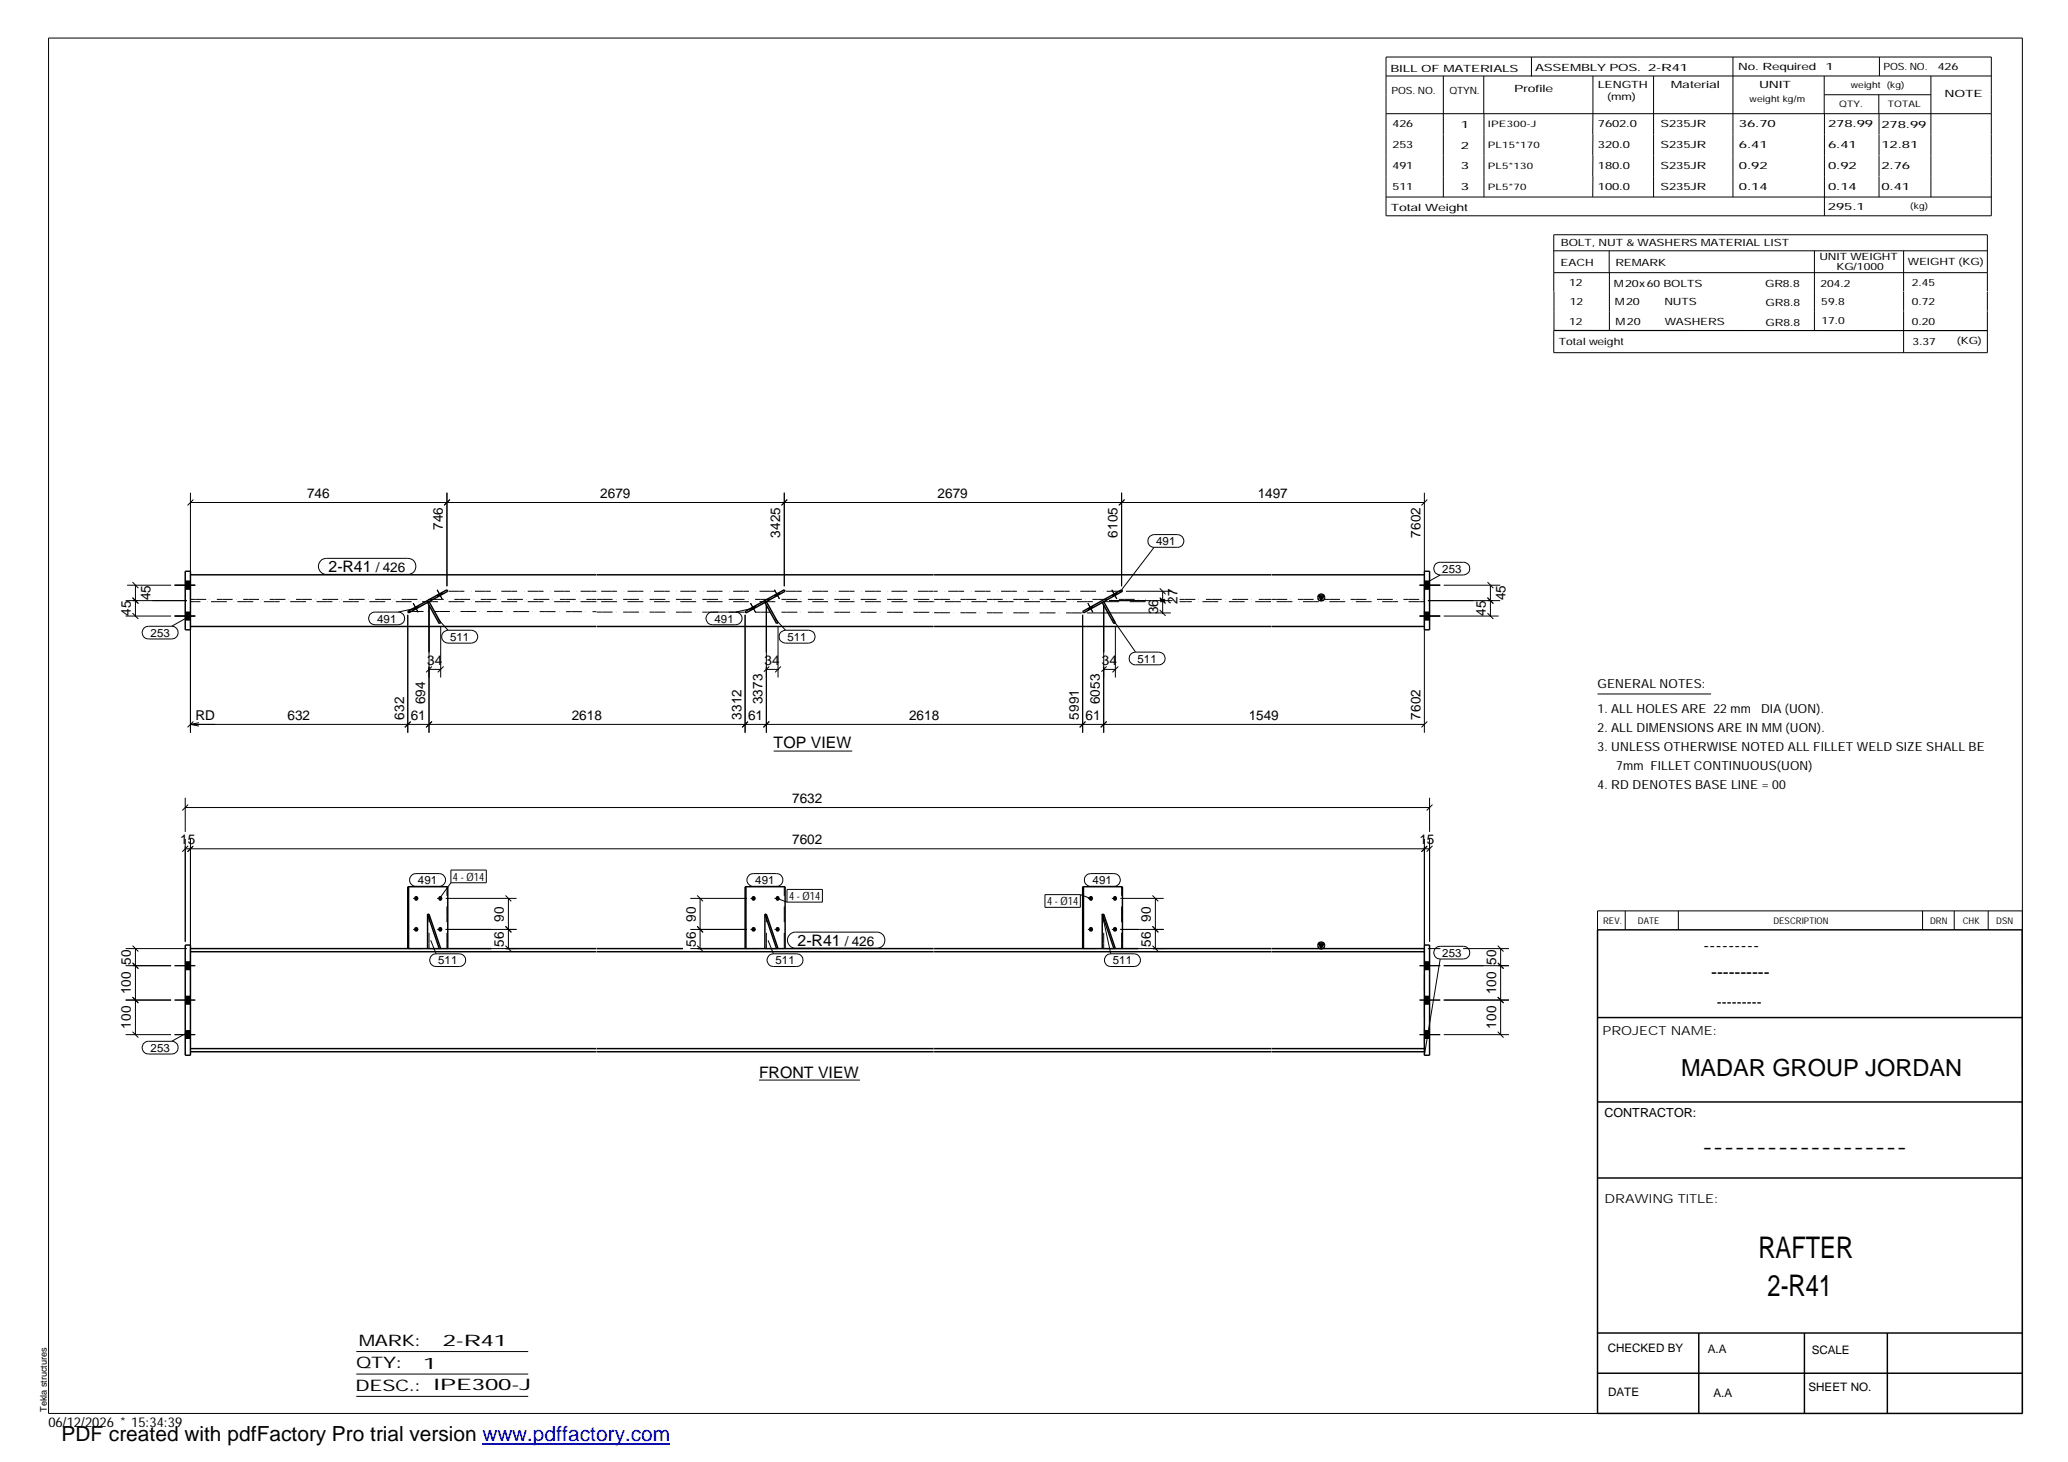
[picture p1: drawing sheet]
<svg xmlns="http://www.w3.org/2000/svg" width="420mm" height="297mm" viewBox="0 0 420 297" stroke-linecap="round" stroke-linejoin="round" font-family="sans-serif">
<g fill="none" stroke="#000" stroke-width=".2">
<path d="M9.9 7.7h401v279.5h-401zM281.6 11.6h123v32.2h-123zM281.6 15.4h123M293.2 15.4v24.6M301.5 15.4v7.7M311.1 11.6v3.9M323.6 15.4v16.2M336 15.4v24.6M352.1 11.6v28.4M370.6 15.4v7.7M370.7 19.2h21.6M381.7 19.2v3.9"/>
<path d="M381.8 11.6v3.8M392.3 15.4v24.6M281.6 23.1h123M301.5 23.1v16.9M323.6 31.6v4.2M323.6 35.8v4.2M370.7 23.1v20.7M381.8 23.1v16.9M281.6 40h123M315.7 55.4h88.1M315.7 51h88.1M315.7 59.3v7.8"/>
<path d="M326.9 51v4.4M327 55.4v11.8M368.6 51v16.2M386.8 51v8.2M386.8 59.3v3.8M403.8 59.2v-11.5h-88.1v11.6M403.8 59.3v3.8M386.8 63.2v8.5M403.8 63.2v8.5h-88.1v-4.5h88.1M25.8 118.9h9M26.9 118.3l1.2 1.2M27.5 118.9v6.3"/>
<path d="M35.5 118.9h4.2M37.6 118.1h1.1M37.6 119.7h1.1M38.7 100.1v16M38.7 102.1h250.7M39.3 101.5l-1.2 1.2M65.2 113.9l.5-.3 .6-.2h16.5a1.63 1.63 0 0 1 1.7 1.7 1.63 1.63 0 0 1-1.7 1.6h-16.5a1.62 1.62 0 0 1-1.5-1 1.62 1.62 0 0 1 .4-1.8zM88.8 119.8l1 1.9M90.8 100.1v19M91.4 101.5l-1.2 1.2M157.4 119.8l1 1.9M158.9 102.6l1-1.1-1.2 1.2"/>
<path d="M159.3 100.1v19M225.9 119.8l1 1.9M227.4 102.6l1.1-1.1-1.2 1.2M227.9 100.1v19M233.6 109l.9-.4h4.7a1.29 1.29 0 0 1 1.3 1.3 1.29 1.29 0 0 1-1.3 1.3h-4.7a1.27 1.27 0 0 1-1.2-.8 1.27 1.27 0 0 1 .3-1.4zM234.5 111.2l-6.6 8.6M235.6 119.5l1.2 1.2M288.4 118.9h4.2M289.4 118.1h1M289.4 119.7h1M289.4 100.1v16M290 101.5l-1.2 1.2"/>
<path d="M291.7 114.6l.7-.4h4.9a1.29 1.29 0 0 1 1.3 1.3 1.29 1.29 0 0 1-1.3 1.3h-4.7a1.33 1.33 0 0 1-1.2-.8 1.33 1.33 0 0 1 .3-1.4zM292.6 116.8l-3 1.7M293.3 118.9h11.5M302.2 118.3l1.2 1.2M302.8 118.9v6.3M25.5 125.2h9.3M25.5 122h12.5M26.9 124.6l1.2 1.2M26.9 121.4l1.2 1.2M29.3 127.6l.4-.3 .5-.1h4.7a1.29 1.29 0 0 1 1.3 1.3 1.29 1.29 0 0 1-1.3 1.3h-4.7a1.31 1.31 0 0 1-1.2-.8 1.31 1.31 0 0 1 .3-1.4zM35.5 125.2h4.2M37.6 124.4h1.1"/>
<path d="M37.6 125.9h1.1M37.9 125.5l-3 1.7M38.7 128v20.9M75.1 124.9l.8-.5h5a1.29 1.29 0 0 1 1.3 1.3 1.29 1.29 0 0 1-1.3 1.2h-4.7a1.31 1.31 0 0 1-1.1-2zM82.8 124.9v24M83.9 122.5l1.1 1.9M83.9 123.6l.2 .3M84.5 123.6l-3.6 .8M84.8 123.1l.2 .3M87.2 122.9v26M87.2 136h2.3M87.8 135.4l-1.2 1.2"/>
<path d="M88.9 120.9l.1 .3M88.9 125.7l2.1 2.3M89.5 127.2v10.5M89.7 120.4l.2 .3M90.1 128.4l.9-.4h4.8a1.31 1.31 0 0 1 1.3 1.4 1.31 1.31 0 0 1-1.3 1.3h-4.8a1.31 1.31 0 0 1-1.2-.9 1.31 1.31 0 0 1 .3-1.4zM90.1 135.4l-1.2 1.2M143.8 124.7l.7-.3h5a1.29 1.29 0 0 1 1.3 1.3 1.29 1.29 0 0 1-1.3 1.2h-4.8a1.31 1.31 0 0 1-1.1-.8 1.31 1.31 0 0 1 .2-1.4zM151.4 124.9v24M152.5 122.5l1 1.9M152.5 123.6l.2 .3M153.1 123.6l-3.6 .8M153.4 123.1l.1 .3"/>
<path d="M155.7 122.9v26M155.7 136h2.4M156.3 135.4l-1.1 1.1M157.4 120.9l.2 .3M157.5 125.7l2.1 2.3M158.1 127.2v10.5M158.2 120.4l.2 .3M158.7 128.4l.9-.4h4.7a1.31 1.31 0 0 1 1.3 1.4 1.31 1.31 0 0 1-1.3 1.3h-4.7a1.31 1.31 0 0 1-1.2-.8 1.31 1.31 0 0 1 .3-1.5zM158.7 135.4l-1.2 1.2M220 124.9v24M220.8 124.5h17.1M221 122.5l1 1.9"/>
<path d="M221.1 123.6l.1 .3M221.9 123.1l.2 .3M224.2 122.9v26M224.2 136h2.4M224.8 135.4l-1 1.1M225.3 122h12.9M225.9 120.9l.2 .3M226 125.7l4.7 6.8M226.6 127.2v10.5M226.8 120.4l.1 .3M227.2 135.4l-1.2 1.2M228.8 120.1h9.4"/>
<path d="M229.8 132.9l.9-.4h4.7a1.29 1.29 0 0 1 1.3 1.3 1.29 1.29 0 0 1-1.3 1.3h-4.7a1.27 1.27 0 0 1-1.2-.8 1.27 1.27 0 0 1 .3-1.4zM235.6 123.9l1.2 1.2M235.6 121.4l1.2 1.2M236.2 120.1v4.4M288.4 125.2h4.2M289.4 124.4h1M289.4 125.9h1M289.4 128v20.9M290.1 122h14.7M293.3 125.2h11.2M302.2 124.6l1.2 1.2M302.2 121.4l1.2 1.2"/>
<path d="M38.7 147.2h250.7M38.7 147.2l1.7 .3M39.3 146.6l-1.2 1.2M40.4 146.8l-1.7 .4M83.4 146.6l-1.1 1.2 1.1-1.1M87.8 146.6l-1.2 1.2M152 146.6l-1.2 1.2 1.1-1.1M156.3 146.6l-1.2 1.2M157.2 152.6h15.9M220.6 146.6l-1.2 1.2M224.8 146.6l-1.2 1.2M290 146.6l-1.2 1.2"/>
<path d="M324.6 141h23M37.6 164.1h252.8M37.6 162.1v6.9M37.6 170.5v20.8M37.6 172.5h252.8M38.2 163.5l-1.2 1.2M38.2 171.9l-1.2 1.1M38.7 170.5v21.5M39.3 171.9l-1.2 1.1M83.8 177.7l.7-.2h4.7a1.29 1.29 0 0 1 1.3 1.3 1.29 1.29 0 0 1-1.3 1.3h-4.7a1.3 1.3 0 0 1-1.2-1 1.3 1.3 0 0 1 .5-1.4zM91.6 176.8h7.2v2.6h-7.2zM91.6 179.4l-2.3 3.1"/>
<path d="M152.1 177.9l.5-.3 .4-.1h4.8a1.29 1.29 0 0 1 1.3 1.3 1.29 1.29 0 0 1-1.3 1.3h-4.8a1.28 1.28 0 0 1-1.2-.8 1.28 1.28 0 0 1 .3-1.4zM220.7 177.9l.4-.3 .5-.1h4.7a1.29 1.29 0 0 1 1.3 1.3 1.29 1.29 0 0 1-1.3 1.3h-4.7a1.28 1.28 0 0 1-1.2-.8 1.28 1.28 0 0 1 .3-1.4zM289.4 170.5v21.5M290 171.9l-1.2 1.1 1.1-1.1M290.4 162.1v6.9M290.4 170.5v20.8M291 163.5l-1.1 1.2M291 171.9l-1.1 1.1M25.5 196.2h9.3M25.5 192.7h12.5M26.9 195.6l1.2 1.2-1.1-1.1M26.9 192.1l1.2 1.2"/>
<path d="M27.5 192.7v17.5M35.5 196.2h4.2M37.6 197h1.1M37.6 195.4h1.1M83.9 188.8h1.1M83.9 182.5h1.1M87.5 191l1.1 2.8M87.7 194.2l.4-.3 .5-.1h4.7a1.29 1.29 0 0 1 1.3 1.3 1.29 1.29 0 0 1-1.3 1.3h-4.7a1.31 1.31 0 0 1-1.2-.8 1.31 1.31 0 0 1 .3-1.4zM88.8 188.8h1M88.8 182.5h1M90.6 188.8h14.3M90.6 182.5h14.3"/>
<path d="M90.6 192.7h14.3M102.7 192.1l1.2 1.2M102.7 188.2l1.2 1.2M102.7 181.9l1.2 1.2M103.3 182.5v10.2M140.3 188.8h11.5M140.3 182.5h11.5M140.3 192.7h11.5M141.6 192.1l1.2 1.2M141.6 188.2l1.2 1.2M141.6 181.9l1.2 1.2M142.2 182.5v10.2"/>
<path d="M152.5 188.8h1M152.5 182.5h1M156 191l1.1 2.8M156.2 194.2l.4-.3 .5-.1h4.8a1.29 1.29 0 0 1 1.3 1.3 1.29 1.29 0 0 1-1.3 1.3h-4.8a1.31 1.31 0 0 1-1.1-.8 1.31 1.31 0 0 1 .2-1.4zM157.4 188.8h1M157.4 182.5h1M157.9 182.5l2 .8M159.9 180.7h7.2v2.6h-7.2zM160.5 189.9l.8-.5h16.8a1.63 1.63 0 0 1 1.7 1.6 1.63 1.63 0 0 1-1.7 1.6h-16.5a1.62 1.62 0 0 1-1.5-1 1.62 1.62 0 0 1 .4-1.7zM212.3 181.8h7.2v2.5h-7.2zM219.5 181.8l2 .7M221 188.8h1"/>
<path d="M221 182.5h1M223.9 185.7l1.8 8.1M224.7 194.2l.5-.3 .5-.1h4.7a1.29 1.29 0 0 1 1.3 1.3 1.29 1.29 0 0 1-1.3 1.3h-4.7a1.32 1.32 0 0 1-1.2-.8 1.32 1.32 0 0 1 .2-1.4zM225.9 188.8h1M225.9 182.5h1M227.6 188.8h8.8M227.6 182.5h8.8M227.6 192.7h8.8M234.1 192.1l1.2 1.2M234.1 188.2l1.2 1.2M234.1 181.9l1.2 1.2M234.7 182.5v10.2"/>
<path d="M288.4 196.2h4.2M289.4 197h1M289.4 195.4h1M290.1 192.7h2.6M291.7 192.6l.4-.3h.5h4.7a1.29 1.29 0 0 1 1.3 1.3 1.29 1.29 0 0 1-1.3 1.2h-4.7a1.31 1.31 0 0 1-1.2-.8 1.31 1.31 0 0 1 .3-1.4zM292.6 194.8l-3.2 19.6M293.3 196.2h13.3M297.3 192.7h9.3M304.3 195.6l1.2 1.2M304.3 192.1l1.2 1.2M304.9 192.7v17.5M330.2 185.1v3.8"/>
<path d="M341 185.1v3.8M390.6 185.1v3.8M397 185.1v3.8M403.9 185.1v3.8M410.9 185.1h-86.3v3.8M25.5 203.2h9.3M25.5 210.2h9.3M26.9 209.6l1.2 1.2M26.9 202.6l1.2 1.2M29.1 212.1l.8-.5h5a1.29 1.29 0 0 1 1.3 1.3 1.29 1.29 0 0 1-1.3 1.3h-4.7a1.31 1.31 0 0 1-1.1-2.1zM35.5 203.2h4.2M35.5 210.2h4.2"/>
<path d="M37.6 204h1.1M37.6 202.4h1.1M37.6 211h1.1M37.6 209.4h1.1M37.9 209.9l-3 1.7M154.2 219.4h20.5M288.4 203.2h4.2M288.4 210.2h4.2M289.4 204h1M289.4 202.4h1M289.4 211h1M289.4 209.4h1"/>
<path d="M293.3 203.2h13.3M293.3 210.2h13.3M304.3 209.6l1.2 1.2M304.3 202.6l1.2 1.2M72.4 274.6h34.9M72.4 279.2h34.9M72.4 283.7h34.9"/>
</g>
<g fill="#000">
<path d="M267.9 121.1h1.1l-.6 .9zM267.9 191.8h1.1l-.6 .9z"/>
<path d="M37.6 118.1h1.1v1.6h-1.1z" fill-rule="evenodd"/>
<path d="M37.6 118.1h1.1v1.6h-1.1z" fill-rule="evenodd"/>
<path d="M37.6 118.1h1.1v1.6h-1.1z" fill-rule="evenodd"/>
<path d="M289.4 118.1h1v1.6h-1z" fill-rule="evenodd"/>
<path d="M289.4 118.1h1v1.6h-1z" fill-rule="evenodd"/>
<path d="M289.4 118.1h1v1.6h-1z" fill-rule="evenodd"/>
<path d="M37.6 124.4h1.1v1.5h-1.1z" fill-rule="evenodd"/>
<path d="M37.6 124.4h1.1v1.5h-1.1z" fill-rule="evenodd"/>
<path d="M37.6 124.4h1.1v1.5h-1.1z" fill-rule="evenodd"/>
<path d="M83.9 123.6l.9-.5 .2 .3-.9 .5z" fill-rule="evenodd"/>
<path d="M83.9 123.6l.9-.5 .2 .3-.9 .5z" fill-rule="evenodd"/>
<path d="M88.9 120.9l.8-.5 .2 .3-.9 .5z" fill-rule="evenodd"/>
<path d="M88.9 120.9l.8-.5 .2 .3-.9 .5z" fill-rule="evenodd"/>
<path d="M152.5 123.6l.9-.5 .1 .3-.8 .5z" fill-rule="evenodd"/>
<path d="M152.5 123.6l.9-.5 .1 .3-.8 .5z" fill-rule="evenodd"/>
<path d="M157.4 120.9l.8-.5 .2 .3-.8 .5z" fill-rule="evenodd"/>
<path d="M157.4 120.9l.8-.5 .2 .3-.8 .5z" fill-rule="evenodd"/>
<path d="M221.1 123.6l.8-.5 .2 .3-.9 .5z" fill-rule="evenodd"/>
<path d="M221.1 123.6l.8-.5 .2 .3-.9 .5z" fill-rule="evenodd"/>
<path d="M225.9 120.9l.9-.5 .1 .3-.8 .5z" fill-rule="evenodd"/>
<path d="M225.9 120.9l.9-.5 .1 .3-.8 .5z" fill-rule="evenodd"/>
<path d="M289.4 124.4h1v1.5h-1z" fill-rule="evenodd"/>
<path d="M289.4 124.4h1v1.5h-1z" fill-rule="evenodd"/>
<path d="M289.4 124.4h1v1.5h-1z" fill-rule="evenodd"/>
<path d="M37.6 195.4h1.1v1.6h-1.1z" fill-rule="evenodd"/>
<path d="M37.6 195.4h1.1v1.6h-1.1z" fill-rule="evenodd"/>
<path d="M226.2 188.5l.3-.2 .3 .2 .1 .5a.47 .47 0 0 1-.7 .2 .47 .47 0 0 1 0-.7z" fill-rule="evenodd"/>
<path d="M289.4 195.4h1v1.6h-1z" fill-rule="evenodd"/>
<path d="M289.4 195.4h1v1.6h-1z" fill-rule="evenodd"/>
<path d="M37.6 202.4h1.1v1.6h-1.1z" fill-rule="evenodd"/>
<path d="M37.6 202.4h1.1v1.6h-1.1z" fill-rule="evenodd"/>
<path d="M37.6 209.4h1.1v1.6h-1.1z" fill-rule="evenodd"/>
<path d="M37.6 209.4h1.1v1.6h-1.1z" fill-rule="evenodd"/>
<path d="M289.4 202.4h1v1.6h-1z" fill-rule="evenodd"/>
<path d="M289.4 202.4h1v1.6h-1z" fill-rule="evenodd"/>
<path d="M289.4 209.4h1v1.6h-1z" fill-rule="evenodd"/>
<path d="M289.4 209.4h1v1.6h-1z" fill-rule="evenodd"/>
<circle cx="84.5" cy="182.6" r=".47"/>
<circle cx="84.5" cy="188.8" r=".47"/>
<circle cx="89.4" cy="182.6" r=".47"/>
<circle cx="89.4" cy="188.8" r=".47"/>
<circle cx="153.1" cy="182.6" r=".47"/>
<circle cx="153.1" cy="188.8" r=".47"/>
<circle cx="158" cy="182.6" r=".47"/>
<circle cx="158" cy="188.8" r=".47"/>
<circle cx="221.6" cy="182.6" r=".47"/>
<circle cx="221.6" cy="188.8" r=".47"/>
<circle cx="226.5" cy="182.6" r=".47"/>
</g>
<g fill="none" stroke="#000" stroke-width=".3">
<path d="M37.6 116.1h1.1v11.9h-1.1zM38.7 116.8h82.5M121.2 116.8h68.5M189.8 116.8h68.4M258.3 116.8h31.1M289.4 116.1h1v11.9h-1zM38.7 127.3h82.5M82.8 124.2l8-4.4 .2 .3-8 4.4zM87.2 122.2l2.3 4.3-.3 .2-2.3-4.3M121.2 127.3h68.5M151.4 124.2l7.9-4.4 .2 .3-7.9 4.4zM155.7 122.2l2.4 4.3-.3 .2-2.4-4.3"/>
<path d="M189.8 127.3h68.4M220 124.2l7.9-4.4 .1 .3-7.9 4.4zM224.2 122.2l2.4 4.3-.3 .2-2.4-4.3M258.3 127.3h31.1M267.9 121.1h1.1l-.6 .9zM37.6 192h1.1v22.4h-1.1zM38.7 193.4h82.5M38.7 192.7h61.1M82.8 192.7v-12.5h8.2v12.5M83 180.2v12.5M86.9 185.7l2.3 7M86.9 185.7v7"/>
<path d="M86.9 185.7h.3l2.3 7M102.7 192.7h18.5M121.2 193.4h68.5M121.2 192.7h17.6M141.7 192.7h48M151.4 192.7v-12.5h8.1v12.5M151.6 180.2v12.5M155.4 185.7h.3l2.4 7M155.4 185.7l2.4 7M155.4 185.7v7M189.8 193.4h68.4M189.8 192.7h41.5"/>
<path d="M220 192.7v-12.5h8v12.5M220.1 180.2v12.5M223.9 185.7h.3l2.4 7M223.9 185.7l2.4 7M223.9 185.7v7M234.2 192.7h24M258.3 193.4h31.1M258.3 192.7h31.1M267.9 191.8h1.1l-.6 .9zM289.4 192h1v22.4h-1zM324.6 188.9h86.2l.1 98.3h-86.3zM38.7 213.7h82.5"/>
<path d="M38.7 213h82.5M121.2 213.7h68.5M121.2 213h68.5M189.8 213.7h68.4M189.8 213h68.4M258.3 213.7h31.1M258.3 213h31.1M324.6 206.7h86.3M324.6 239.3h86.3M324.6 223.9h86.3M324.6 270.8h86.3M324.6 279h86.3"/>
<path d="M345.1 270.8v16.4M366.6 270.8v16.4M383.5 270.8v16.4"/>
<circle cx="268.5" cy="121.4" r=".7"/>
<circle cx="268.5" cy="192.1" r=".69"/>
</g>
<g fill="none" stroke="#000" stroke-width=".2" stroke-dasharray="1.1 0 2.1 .7 0 1.4" stroke-linecap="butt">
<path d="M38.7 127.3v-10.5M38.7 121.8h82.5M82.8 124.2l38.4 .1M86.9 122.4l.3-.2M121.2 122.2h-82.5M121.2 120.1h-30.2M121.2 121.8h68.5M121.2 124.4h68.5M155.4 122.4l.3-.2M189.7 122.2h-68.5M189.7 120.1h-68.5M189.8 121.8h42.9"/>
<path d="M189.8 124.5h30.3M223.9 122.4l.3-.2M228 120.1h-38.2M232.7 122.2h-42.9M235.7 121.8h1M236.7 122.2h-1M239.6 121.8h18.6M258.2 122.2h-18.6M258.3 121.8h31.1M289.4 127.3v-10.5M289.4 122.2h-31.1M38.7 192.7v21"/>
<path d="M87.2 192.7v-7M89.5 192.7h-2.6M90.8 192.7v-12.5M91 192.7h-8.2M155.7 192.7v-7M158.1 192.7h-2.7M159.3 192.7v-12.5M159.5 192.7h-8.1M224.2 192.7v-7M226.6 192.7h-2.7M227.9 192.7v-12.5M228 192.7h-8"/>
<path d="M289.4 192.7v21"/>
</g>
<path d="M98 293.3h38.2" fill="none" stroke="#00f" stroke-width=".3"/>
<g font-size="6.1">
<text x="357.3" y="255.5">RAFTER</text>
<text x="359.1" y="263.3">2-R41</text>
</g>
<text font-size="4.8" x="341.5" y="218.6">MADAR GROUP JORDAN</text>
<text font-size="4.2" x="12.5" y="292.7">PDF created with pdfFactory Pro trial version www.pdffactory.com</text>
<g font-size="3.6">
<text x="346.1" y="193.2">---------</text>
<text x="347.7" y="198.6">----------</text>
<text x="345.8" y="234.2">-------------------</text>
</g>
<g font-size="3.2">
<text x="66.8" y="116.3">2-R41</text>
<text x="157.2" y="152">TOP VIEW</text>
<text x="162.1" y="192.2">2-R41</text>
<text x="154.2" y="218.9">FRONT VIEW</text>
<text x="72.9" y="273.5">MARK:</text>
<text x="90" y="273.5">2-R41</text>
<text x="72.4" y="278">QTY:</text>
<text x="86" y="278.1">1</text>
<text x="72.2" y="282.6">DESC.:</text>
<text x="88.1" y="282.4">IPE300-J</text>
</g>
<text font-size="3" x="348.8" y="204.5">---------</text>
<g font-size="2.8">
<text x="62.4" y="101.2">746</text>
<text x="122" y="101.2">2679</text>
<text x="190.5" y="101.2">2679</text>
<text x="255.5" y="101.2">1497</text>
<text x="90" y="107.7" transform="rotate(-90 90 107.7)">746</text>
<text x="158.5" y="109.2" transform="rotate(-90 158.5 109.2)">3425</text>
<text x="227.1" y="109.2" transform="rotate(-90 227.1 109.2)">6105</text>
<text x="288.6" y="109.2" transform="rotate(-90 288.6 109.2)">7602</text>
<text x="76.4" y="116.3">/ 426</text>
<text x="26.6" y="125.2" transform="rotate(-90 26.6 125.2)">45</text>
<text x="30.6" y="122" transform="rotate(-90 30.6 122)">45</text>
<text x="235.3" y="124.8" transform="rotate(-90 235.3 124.8)">36</text>
<text x="239.3" y="122.6" transform="rotate(-90 239.3 122.6)">27</text>
<text x="301.9" y="125.2" transform="rotate(-90 301.9 125.2)">45</text>
<text x="305.9" y="122" transform="rotate(-90 305.9 122)">45</text>
<text x="86.8" y="135.1">34</text>
<text x="155.3" y="135.1">34</text>
<text x="223.9" y="135.1">34</text>
<text x="86.4" y="143.1" transform="rotate(-90 86.4 143.1)">694</text>
<text x="154.9" y="143.1" transform="rotate(-90 154.9 143.1)">3373</text>
<text x="223.4" y="143.1" transform="rotate(-90 223.4 143.1)">6053</text>
<text x="39.7" y="146.3">RD</text>
<text x="58.4" y="146.2">632</text>
<text x="82.1" y="146.2" transform="rotate(-90 82.1 146.2)">632</text>
<text x="83.4" y="146.2">61</text>
<text x="116.2" y="146.2">2618</text>
<text x="150.6" y="146.2" transform="rotate(-90 150.6 146.2)">3312</text>
<text x="152" y="146.2">61</text>
<text x="184.7" y="146.2">2618</text>
<text x="219.2" y="146.2" transform="rotate(-90 219.2 146.2)">5991</text>
<text x="220.6" y="146.2">61</text>
<text x="253.7" y="146.2">1549</text>
<text x="288.6" y="146.2" transform="rotate(-90 288.6 146.2)">7602</text>
<text x="161" y="163.1">7632</text>
<text x="36.6" y="171.5">15</text>
<text x="161" y="171.5">7602</text>
<text x="288.4" y="171.5">15</text>
<text x="102.4" y="187.2" transform="rotate(-90 102.4 187.2)">90</text>
<text x="141.4" y="187.2" transform="rotate(-90 141.4 187.2)">90</text>
<text x="233.8" y="187.2" transform="rotate(-90 233.8 187.2)">90</text>
<text x="26.6" y="196" transform="rotate(-90 26.6 196)">50</text>
<text x="102.4" y="192.3" transform="rotate(-90 102.4 192.3)">56</text>
<text x="141.4" y="192.3" transform="rotate(-90 141.4 192.3)">56</text>
<text x="171.7" y="192.2">/ 426</text>
<text x="233.8" y="192.3" transform="rotate(-90 233.8 192.3)">56</text>
<text x="304" y="196" transform="rotate(-90 304 196)">50</text>
<text x="26.6" y="202" transform="rotate(-90 26.6 202)">100</text>
<text x="304" y="202" transform="rotate(-90 304 202)">100</text>
<text x="26.6" y="209" transform="rotate(-90 26.6 209)">100</text>
<text x="304" y="209" transform="rotate(-90 304 209)">100</text>
<text x="9.8" y="290">06/12/2026 * 15:34:39</text>
</g>
<g font-size="2.5">
<text x="324.6" y="139.9">GENERAL NOTES:</text>
<text x="324.6" y="148.7">2. ALL DIMENSIONS ARE IN MM (UON).</text>
<text x="324.6" y="144.9">1. ALL HOLES ARE 22 mm</text>
<text x="357.8" y="144.9">DIA (UON).</text>
<text x="324.6" y="152.5">3. UNLESS OTHERWISE NOTED ALL FILLET WELD SIZE SHALL BE</text>
<text x="324.6" y="160.2">4. RD DENOTES BASE LINE = 00</text>
<text x="328.4" y="156.4">7mm FILLET CONTINUOUS(UON)</text>
<text x="325.6" y="210.3">PROJECT NAME:</text>
<text x="326" y="226.9">CONTRACTOR:</text>
<text x="326" y="244.4">DRAWING TITLE:</text>
</g>
<g font-size="2.4">
<text x="326.7" y="274.7">CHECKED BY</text>
<text x="347" y="275">A.A</text>
<text x="368.1" y="275.1">SCALE</text>
<text x="326.7" y="283.6">DATE</text>
<text x="348.1" y="283.9">A.A</text>
<text x="367.5" y="282.6">SHEET NO.</text>
</g>
<g font-size="2.3">
<text x="234.9" y="110.8">491</text>
<text x="293" y="116.4">253</text>
<text x="30.6" y="129.4">253</text>
<text x="76.6" y="126.5">491</text>
<text x="91.4" y="130.2">511</text>
<text x="145.2" y="126.5">491</text>
<text x="160" y="130.2">511</text>
<text x="231.1" y="134.7">511</text>
<text x="84.9" y="179.6">491</text>
<text x="92" y="179">4 - Ø14</text>
<text x="153.5" y="179.6">491</text>
<text x="222" y="179.6">491</text>
<text x="160.3" y="182.9">4 - Ø14</text>
<text x="212.7" y="183.9">4 - Ø14</text>
<text x="89" y="195.9">511</text>
<text x="157.6" y="195.9">511</text>
<text x="226.1" y="195.9">511</text>
<text x="293" y="194.4">253</text>
<text x="30.6" y="213.7">253</text>
</g>
<g font-size="2">
<text x="282.5" y="14.6">BILL OF MATERIALS</text>
<text x="311.9" y="14.4">ASSEMBLY POS.</text>
<text x="324.6" y="17.9">LENGTH</text>
<text x="334.9" y="14.4">2-R41</text>
<text x="339.5" y="17.9">Material</text>
<text x="353.1" y="14.2">No. Required</text>
<text x="357.4" y="17.9">UNIT</text>
<text x="370.9" y="14.2">1</text>
<text x="382.7" y="14.2">POS. NO.</text>
<text x="393.7" y="14.3">426</text>
<text x="282.7" y="19.1">POS. NO.</text>
<text x="294.5" y="19">QTYN.</text>
<text x="307.6" y="18.7">Profile</text>
<text x="326.5" y="20.4">(mm)</text>
<text x="395.1" y="19.6">NOTE</text>
<text x="282.9" y="25.8">426</text>
<text x="296.8" y="26">1</text>
<text x="324.7" y="25.9">7602.0</text>
<text x="337.4" y="25.9">S235JR</text>
<text x="353.3" y="25.9">36.70</text>
<text x="371.4" y="25.9">278.99</text>
<text x="382.3" y="25.9">278.99</text>
<text x="282.9" y="30">253</text>
<text x="282.9" y="34.3">491</text>
<text x="296.8" y="30.2">2</text>
<text x="296.8" y="34.4">3</text>
<text x="324.7" y="30.1">320.0</text>
<text x="324.7" y="34.4">180.0</text>
<text x="337.4" y="30.1">S235JR</text>
<text x="337.4" y="34.3">S235JR</text>
<text x="353.3" y="30.1">6.41</text>
<text x="353.3" y="34.4">0.92</text>
<text x="371.4" y="30.1">6.41</text>
<text x="371.4" y="34.3">0.92</text>
<text x="382.3" y="30.2">12.81</text>
<text x="382.3" y="34.4">2.76</text>
<text x="282.9" y="38.5">511</text>
<text x="296.8" y="38.6">3</text>
<text x="324.7" y="38.6">100.0</text>
<text x="337.4" y="38.6">S235JR</text>
<text x="353.3" y="38.6">0.14</text>
<text x="371.4" y="38.6">0.14</text>
<text x="382.3" y="38.6">0.41</text>
<text x="282.6" y="42.8">Total Weight</text>
<text x="371.4" y="42.7">295.1</text>
<text x="317.1" y="49.9">BOLT, NUT &amp; WASHERS MATERIAL LIST</text>
<text x="328.2" y="54">REMARK</text>
<text x="369.7" y="52.7">UNIT WEIGHT</text>
<text x="387.6" y="53.9">WEIGHT (KG)</text>
<text x="317.1" y="54">EACH</text>
<text x="318.8" y="58.1">12</text>
<text x="327.9" y="58.2">M20x60 BOLTS</text>
<text x="358.6" y="58.3">GR8.8</text>
<text x="369.9" y="58.2">204.2</text>
<text x="373.1" y="54.9">KG/1000</text>
<text x="388.4" y="58.2">2.45</text>
<text x="318.9" y="61.9">12</text>
<text x="328.1" y="62">M20</text>
<text x="338.2" y="62">NUTS</text>
<text x="358.7" y="62.3">GR8.8</text>
<text x="370" y="62">59.8</text>
<text x="370.1" y="65.9">17.0</text>
<text x="388.4" y="62">0.72</text>
<text x="388.4" y="66">0.20</text>
<text x="316.7" y="70.2">Total weight</text>
<text x="318.8" y="66">12</text>
<text x="328.3" y="66">M20</text>
<text x="338.2" y="66">WASHERS</text>
<text x="358.7" y="66.2">GR8.8</text>
<text x="388.6" y="70">3.37</text>
<text x="397.6" y="70">(KG)</text>
</g>
<g font-size="1.9">
<text x="325.7" y="187.8">REV.</text>
<text x="332.8" y="187.6">DATE</text>
<text x="360.3" y="187.7">DESCRIPTION</text>
<text x="392.1" y="187.6">DRN</text>
<text x="398.8" y="187.6">CHK</text>
<text x="405.6" y="187.7">DSN</text>
<text x="9.5" y="286.8" transform="rotate(-90 9.5 286.8)">Tekla structures</text>
</g>
<g font-size="1.8">
<text x="376" y="17.9">weight (kg)</text>
<text x="355.5" y="20.7">weight kg/m</text>
<text x="373.6" y="21.7">QTY.</text>
<text x="383.5" y="21.8">TOTAL</text>
<text x="302.3" y="25.9">IPE300-J</text>
<text x="302.3" y="30.1">PL15*170</text>
<text x="302.3" y="34.3">PL5*130</text>
<text x="302.3" y="38.6">PL5*70</text>
<text x="388.1" y="42.4">(kg)</text>
</g>
</svg>
